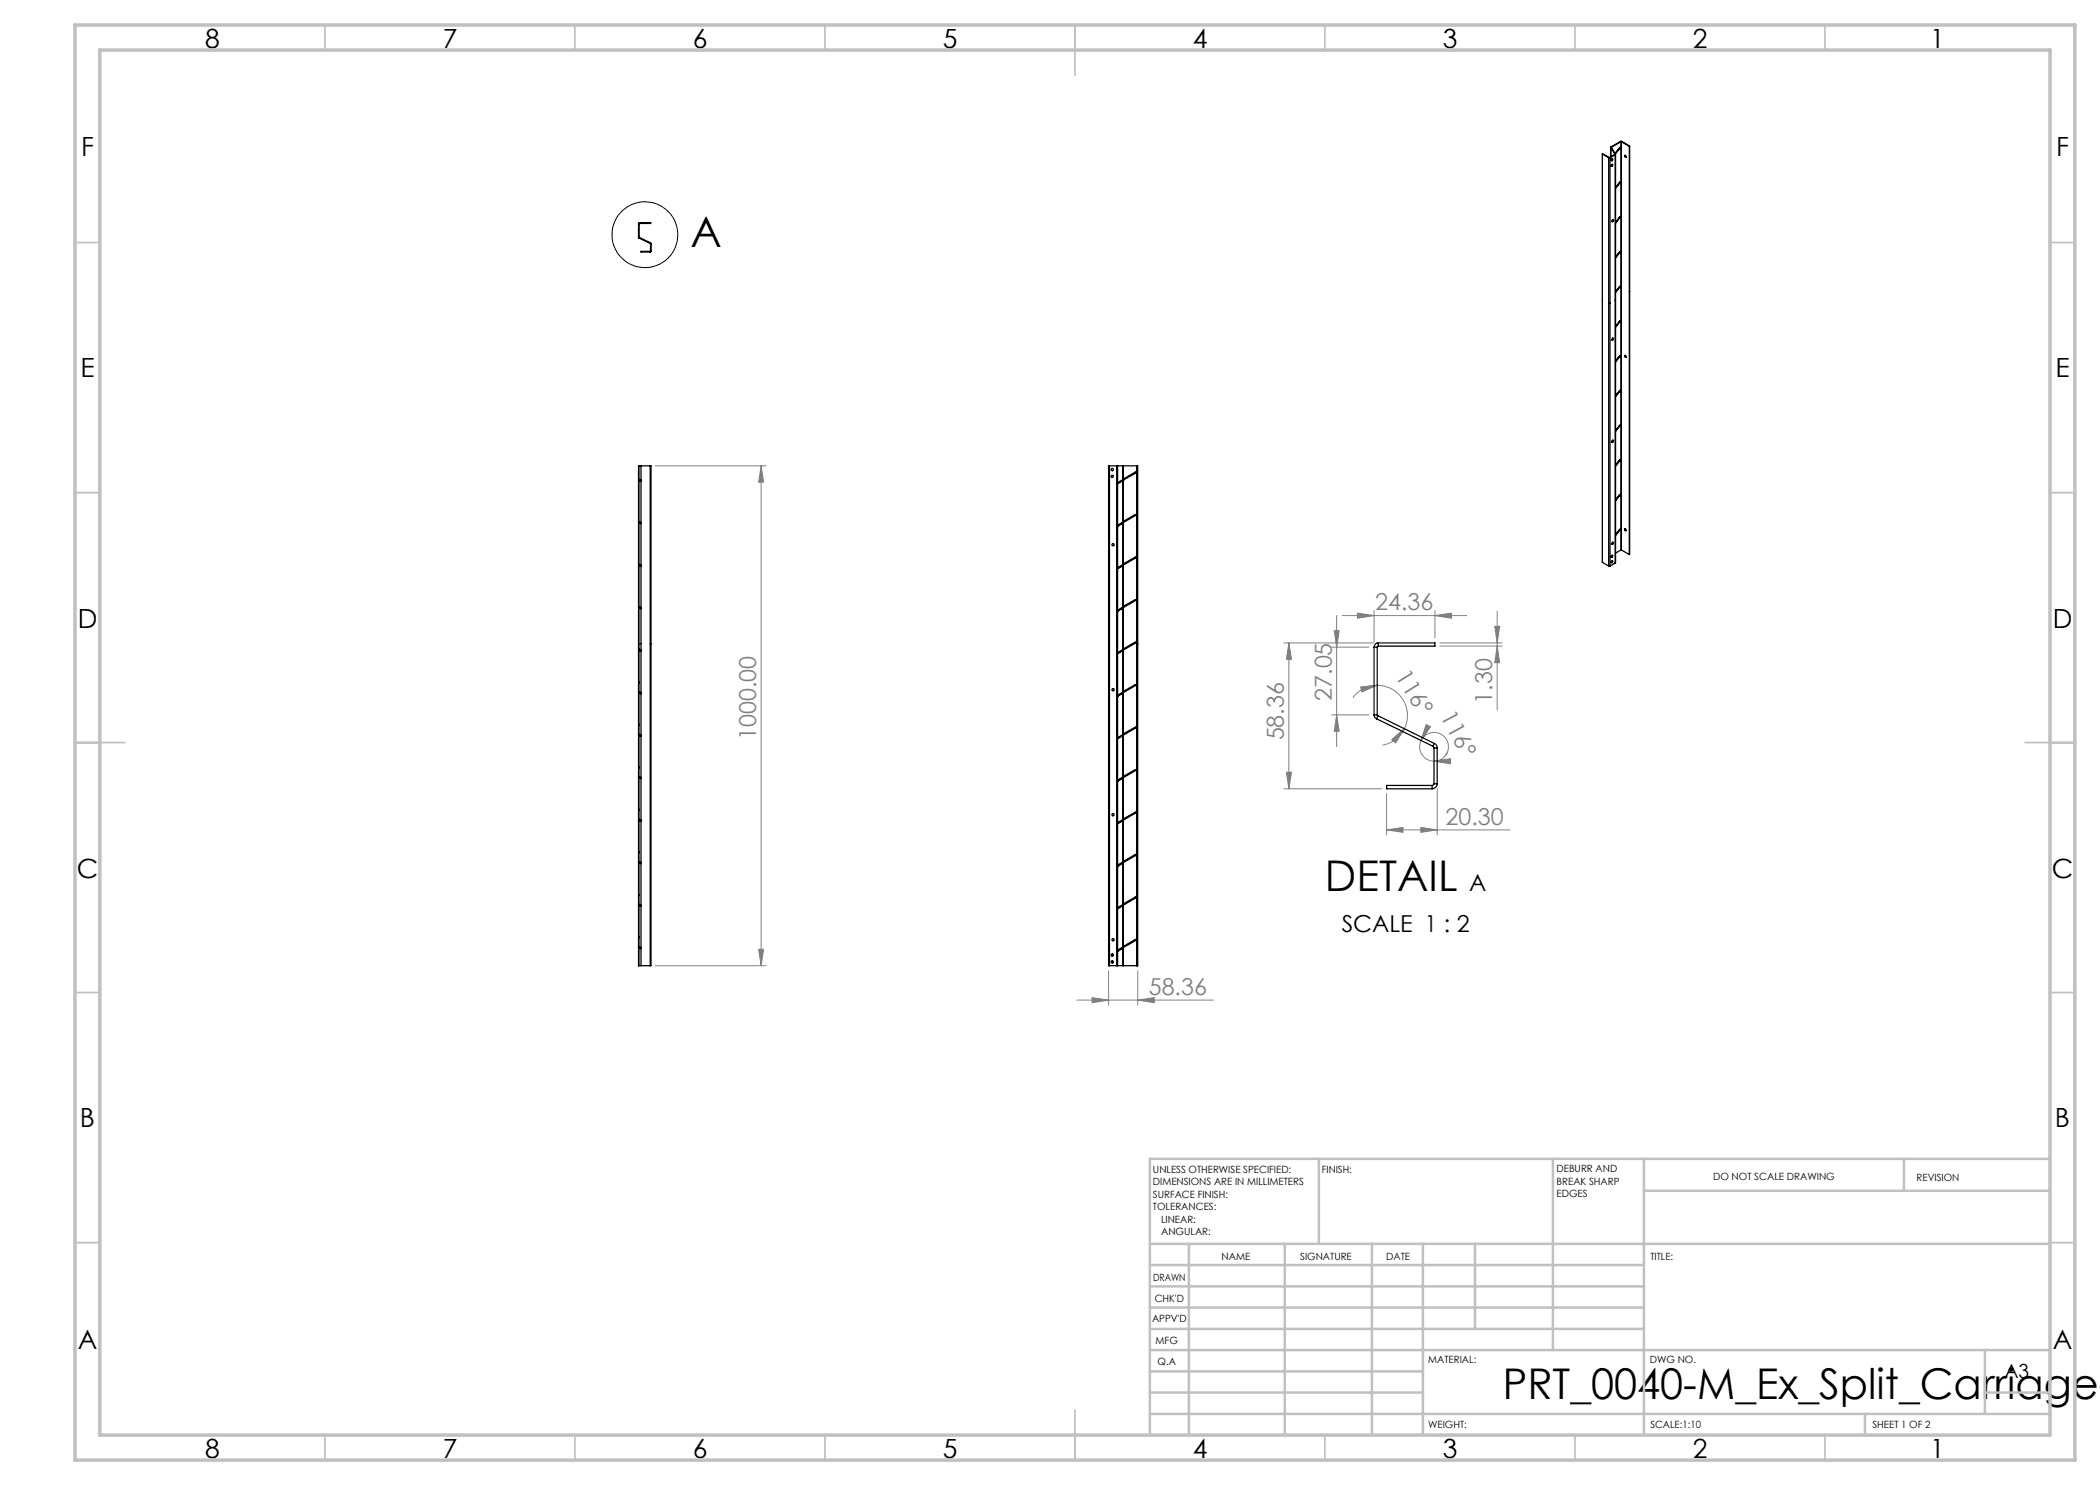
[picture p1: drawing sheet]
<svg xmlns="http://www.w3.org/2000/svg" width="420mm" height="297mm" viewBox="0 0 420 297" stroke-linecap="round" stroke-linejoin="round" font-family="sans-serif">
<circle cx="129" cy="47" r="6.6" fill="none" stroke="#000" stroke-width=".2"/>
<g fill="none" stroke="#808080" stroke-width=".2">
<path d="M131 93.2h22.2M152.2 93.2v99.9M152.2 93.2l.5 3.2h-1zM256.8 128.6h17.9M257.8 128.6v29.2M257.8 128.6l.5 3.3h-1zM266.3 129.4h7.5M266.8 126.1h1l-.5 3.3zM267.3 123.1v26.2M268.5 123.1h24.8M271.5 122.6l3.3 .5-3.3 .5zM272.1 137.4l3.3-.3-3 1.3z"/>
<path d="M274.8 122.1v6.3M275.4 137.1a6 6 0 0 1 5.5 8.6M275.4 137.1a6 6 0 0 0-4.8 2.5M287 123.1l3.3-.5v1zM287 122.1v5.5M288 128.6h12.4M288 129.2h12.4M298.9 125.3h1l-.5 3.3zM299.4 129.2l.5 3.3h-1zM299.4 122.2v19.8M256.8 157.8h19.5M257.3 154.4h1l-.5 3.4z"/>
<path d="M266.3 143h7.5M267.3 143l.5 3.3h-1zM277.3 158.7v8.3M278.3 147.9l2.6-2.2-1.8 2.9zM280.9 145.7a6.1 6.1 0 0 1-4.4 3.3M284.2 148.1a2.93 2.93 0 0 0 2.6 4.2M284.2 148.1a2.89 2.89 0 0 1 4.1-1.2 2.89 2.89 0 0 1 .8 4.2M285.2 144.9l.9 .4-1.9 2.8zM286.8 152.3l3.3-.6v1zM287.4 157.7v9.3M289.4 150.6a2.86 2.86 0 0 1-2.6 1.7M277.3 166l3.3-.5v1z"/>
<path d="M277.3 166h24.7M284.2 165.5l3.2 .5-3.2 .5zM131 193.1h22.2M151.7 189.9h1l-.5 3.2zM218.4 199.5l3.3 .5-3.3 .6zM221.7 194.2v6.8M227.5 194.2v6.8M215.4 200h27.3M227.5 200l3.4-.5v1.1z"/>
</g>
<g fill="none" stroke="#c0c0c0" stroke-width=".35">
<path d="M65 5v5M115 5v5M165 5v5M215 5v10M265 5v5M315 5v5M365 5v5M15 48.5h5M410 48.5h5M15 98.5h5M410 98.5h5M15 148.5h10"/>
<path d="M405 148.5h10M15 198.5h5M410 198.5h5M15 248.5h5M410 248.5h5M65 287v5M115 287v5M165 287v5M215 282v10M265 287v5M315 287v5M365 287v5"/>
</g>
<g fill="none" stroke="#c0c0c0" stroke-width=".5">
<path d="M263.8 231.8v17M310.6 231.8v38.2M328.8 231.8v55.2M328.8 238.2h81.2M380.8 231.8v6.4M410 231.8h-180v55.2M230 248.8h180M230 257.3h98.8M230 253h98.8M237.8 248.8v38.2M257 248.8v38.2M274.4 248.8v38.2"/>
<path d="M284.6 248.8v38.2M295 248.8v17M230 265.8h98.8M230 261.5h98.8M230 278.5h54.6M230 274.3h54.6M230 270h180M397 278.5h13M397 270v12.8M230 282.8h180M373 282.8v4.2"/>
</g>
<path d="M15 5h400v287h-400zM20 10h390v277h-390z" fill="none" stroke="#c0c0c0" stroke-width=".7"/>
<g fill="#808080">
<path d="M285.2 144.9l.9 .4-1.9 2.8zM286.8 152.3l3.3-.6v1z"/>
<path d="M278.3 147.9l2.6-2.2-1.8 2.9zM272.1 137.4l3.3-.3-3 1.3z"/>
<path d="M227.5 200l3.4-.5v1.1zM218.4 199.5l3.3 .5-3.3 .6z"/>
<path d="M271.5 122.6l3.3 .5-3.3 .5zM287 123.1l3.3-.5v1zM277.3 166l3.3-.5v1zM284.2 165.5l3.2 .5-3.2 .5z"/>
<path d="M151.7 189.9h1l-.5 3.2zM152.2 93.2l.5 3.2h-1zM257.3 154.4h1l-.5 3.4zM257.8 128.6l.5 3.3h-1zM267.3 143l.5 3.3h-1zM266.8 126.1h1l-.5 3.3zM299.4 129.2l.5 3.3h-1zM298.9 125.3h1l-.5 3.3z"/>
</g>
<g fill="none" stroke="#000" stroke-width=".25">
<path d="M320.5 30.8v81.7l1.2 .7M320.5 30.8l1.2 .7M320.5 30.8l1.3 .7M321.7 31.5h.3M321.7 31.5v81.7M321.8 31.5h.1M321.8 31.5h-.1M321.9 31.5h.1M322 31.5v81.7M322.1 29.5v1.9M322.2 29.5l.8 1.4M322.2 29.5v1.9"/>
<path d="M322.2 29.4v.1M322.2 29.4l.1 .1M322.3 29.5h.1M322.3 32.1h.1M322.3 29.5h-.1M322.3 29.5l.8 1.3M322.3 32v.1M322.3 31.9l.2-.2 .1 .2-.2 .3zM322.3 33.2l.1 .1M322.3 33.2h.1M322.4 32.9l.2 .1-.3 .3zM322.5 31.7l-.2 .4"/>
<path d="M322.5 32.9l-.2 .3M322.9 30.9l-1 .6M322.9 30.9l.1 .1M323 30.9h-.1M323 30.9h.1M323 31l-1 .5M323 31v81.6M323.1 30.8l-.1 .2M323.1 30.8l-.1 .1M323.1 30.9l-.1 81.7M323.9 36.5h.1M323.9 29.6l-.9 1.1 1-1.2v.2"/>
<path d="M323.9 36.5l-.8 1 .9-1.1v.2M323.9 29.6l.1 .1M323.9 29.6h.1M323.9 36.5l.1 .1M324 29.7l-.9 1.1M324 36.6l-.9 1.1M324.1 28.3h.2M324.1 28.3l-1.9 1.1M324.1 28.3h.1M324.2 28.3h.1M324.2 28.3l-1.9 1.2M324.2 28.3v81.7"/>
<path d="M324.3 28.3l1.6 1M324.3 28.3v81.7M324.3 28.3h.1M324.3 28.3l1.6 .9M325 31.1l.2 .3M325 31.1l-.1 .1M325 31v.1M325.9 29.3v81.6M325.9 29.2v.1M325.9 29.2v81.7M127.7 47.4l.1 .2M127.7 44.7v2.7"/>
<path d="M127.7 44.7h.1M127.7 47.4h.1M127.8 47.6l2.3 1.1M127.8 47.4v.1M127.8 44.7v2.7M127.8 47.5v.1M127.8 47.5l2.3 1.1M127.9 44.6l-.2 .1M127.9 44.7h-.1M127.9 44.6v.1M127.9 44.6h2.2v.1h-2.2M130 50.3v.1"/>
<path d="M130 50.3h-1.8v.1h1.8M130.1 48.7v.1M130.1 48.6l.1 .2M130.1 50.2l-.1 .1M130.1 48.6v.1M130.1 48.8h.1M130.1 50.2h.1M130.1 48.8v1.4M130.2 50.2l-.2 .2M130.2 48.8v1.4M322.4 44.1l.2-.1a.18 .18 0 0 1 0 .2 .18 .18 0 0 1-.2 0zM322.4 44.3h.1"/>
<path d="M322.6 44l-.2 .3M323.9 43.5l-.8 1 .9-1.1v.2M323.9 43.5h.1M323.9 50.4h.1M323.9 57.4h.1M323.9 43.5l.1 .1M323.9 50.4l.1 .1M323.9 50.4l-.8 1M323.9 57.4l-.8 1M324 50.5v-.2l-.9 1.1M324 57.4v-.1l-.9 1M324 57.4l-.9 1.1"/>
<path d="M324 50.5l-.9 1.1M324 43.6l-.9 1.1M325.9 58.3h.1M322.4 68h.1M322.6 67.6l-.2 .4M323.9 64.3h.1M323.9 64.3l-.8 1 .9-1.1v.2M323.9 71.2v.1M323.9 78.2h.1M323.9 64.3l.1 .1M323.9 71.3h.1M323.9 71.3l-.8 .9"/>
<path d="M323.9 78.2l-.8 1M324 71.3v-.2l-.9 1.1M324 78.2v-.1l-.9 1.1M324 78.2l-.9 1.2M324 71.3l-.9 1.1M324 64.4l-.9 1.1M325 71.1l.2 .3M325 71.1h.1M325 71.1l-.1 .1M127.7 95.8l.5 .2M127.8 93.2v99.9M127.8 93.2h2.2"/>
<path d="M127.8 93.2v2.8M127.8 96.1v8.4M127.8 96.1l.4 .1M127.8 96.1h.1M127.8 96h-.1l.1 .1M127.8 96v.1M127.9 95.9v.2M128.2 93.2v99.9M130 93.2h.2v99.9h-.2M130 93.2v99.9M221.9 93.2h-.2v99.9h.2M221.9 93.2h1.4"/>
<path d="M221.9 93.2v99.9M223.3 93.2h.2M223.3 93.2v99.9M223.5 93.2h4v99.9h-4M223.5 93.2v99.9M224.5 96.1h.1M224.5 96.1l-.9 .6M224.6 95.9l-1 .6v.2l1-.6M224.6 93.2v2.7M224.6 96.1v8.3M224.6 95.8v.1M224.6 96l-.1 .1"/>
<path d="M224.6 96v.1M224.6 93.2v2.6M224.6 96v8.3M224.6 95.8l2.5-1.4v.2l-2.5 1.4M224.6 96h.1M227.4 93.2v99.9v-99.9M322.4 88.1l.1 .2M322.4 88.4h.1M322.5 88.1l.1 .1M322.5 88h.1a.18 .18 0 0 1 0 .3 .18 .18 0 0 1-.2 0zM322.6 88l-.2 .4M323.9 85.1h.1"/>
<path d="M323.9 92.1h.1M323.9 92.1l-.8 1 .9-1.2v.2M323.9 99h.1M323.9 85.1l.1 .1M323.9 85.1l-.8 1M323.9 99l.1 .1M323.9 99l-.8 1M324 85.2v-.2l-.9 1.1M324 99.1v-.2l-.9 1.1M324 99.1l-.9 1.1M324 92.1l-.9 1.1M324 85.2l-.9 1.1"/>
<path d="M127.7 104.3l.5 .2M127.7 112.8l.5 .2M127.8 104.6v8.4M127.8 113.1v8.4M127.8 113.1l.4 .1M127.8 104.6l.4 .1M127.8 113.1h.1M127.8 104.6h.1M127.8 104.5h-.1l.1 .1M127.8 113h-.1l.1 .1M127.8 113v.1M127.8 104.5v.1"/>
<path d="M127.9 104.4v.2M127.9 112.9v.2M224.5 113.1h.1M224.5 104.6h.1M224.5 113.1l-.9 .6M224.5 104.6l-.9 .6M224.6 104.4l-1 .6v.2l1-.6M224.6 112.9l-1 .6v.2l1-.6M224.6 104.6v8.3M224.6 113.1v8.3M224.6 104.3v.1M224.6 104.5l-.1 .1"/>
<path d="M224.6 104.5v.1M224.6 113l-.1 .1M224.6 113v.1M224.6 112.8v.1M224.6 104.5v8.3M224.6 113v8.3M224.6 104.3l2.5-1.4v.2l-2.5 1.4M224.6 112.8l2.5-1.4v.2l-2.5 1.4M321.7 113.2h.3M322.3 111.3v.1M322.3 112.5h.1M322.3 111.4h.1"/>
<path d="M322.4 108.8h.1M322.4 111.1l.2 .1-.3 .2zM322.4 108.7v.1M322.5 111.1l-.2 .3M322.5 112.1l-.2 .4M322.6 108.4l-.2 .4M323 112.6l-1 .6M323.9 105.9v.1M323.9 106h.1M323.9 106l-.8 1M324 106v-.2l-.9 1.1M324 106l-.9 1.1"/>
<path d="M324.2 110h.1M324.2 110l-1.1 .6M324.3 110l1.6 .9M324.9 105.9l.2-.1 .1 .3M324.9 105.9l.2 .3 .1-.1M325 105.8l.2 .3M325 105.8h.1M325 105.8l-.1 .1M127.7 138.3l.5 .2M127.7 121.3l.5 .2M127.7 129.8l.5 .2M127.8 121.6v8.4"/>
<path d="M127.8 130.1v8.4M127.8 138.6v8.4M127.8 138.6l.4 .1M127.8 130.1l.4 .1M127.8 121.6l.4 .1M127.8 138.6h.1M127.8 130.1h.1M127.8 121.6h.1M127.8 138.5v.1M127.8 130v.1M127.8 121.5v.1M127.9 121.4v.2"/>
<path d="M127.9 129.9v.2M127.9 138.4v.2M224.5 138.6h.1M224.5 130.1h.1M224.5 121.6h.1M224.5 138.6l-.9 .6M224.5 130.1l-.9 .6M224.5 121.6l-.9 .6M224.6 121.4l-1 .6v.2l1-.6M224.6 129.9l-1 .6v.2l1-.6M224.6 138.4l-1 .6v.2l1-.6M224.6 121.6v8.3"/>
<path d="M224.6 130.1v8.3M224.6 138.6v8.3M224.6 138.5l-.1 .1M224.6 138.5v.1M224.6 130l-.1 .1M224.6 130v.1M224.6 121.5l-.1 .1M224.6 121.5v.1M224.6 138.3v.1M224.6 129.8v.1M224.6 121.3v.1M224.6 121.5v8.3"/>
<path d="M224.6 130v8.3M224.6 138.5v8.3M224.6 121.3l2.5-1.4v.2l-2.5 1.4M224.6 129.8l2.5-1.4v.2l-2.5 1.4M224.6 138.3l2.5-1.4v.2l-2.5 1.4M227.4 128.8h.1M274.8 129.4h.6M274.8 129.4v13.6M275.4 129.4v13.6M275.7 128.6a.84 .84 0 0 0-.9 .8M275.7 129.2l-.3 .2M275.7 128.6v.6"/>
<path d="M275.7 128.6h11.3v.6h-11.3M127.7 155.3l.5 .2M127.7 146.8l.5 .2M127.8 147.1v8.4M127.8 155.6v8.4M127.8 155.6l.4 .1-.4-.1M127.8 147.1l.4 .1M127.8 155.6h.1M127.8 147.1h.1M127.8 147v.1M127.8 155.5v.1M127.9 146.9v.2"/>
<path d="M127.9 155.4v.2M224.5 155.6h.1M224.5 147.1h.1M224.5 155.6l-.9 .6M224.5 147.1l-.9 .6M224.6 146.9l-1 .6v.2l1-.6M224.6 155.4l-1 .6v.2l1-.6M224.6 147.1v8.3M224.6 155.6v8.3M224.6 155.5l-.1 .1M224.6 155.5v.1M224.6 147l-.1 .1"/>
<path d="M224.6 147v.1M224.6 146.8v.1M224.6 155.3v.1M224.6 147v8.3M224.6 155.5v8.3M224.6 146.8l2.5-1.4v.2l-2.5 1.4M224.6 155.3l2.5-1.4v.2l-2.5 1.4M274.8 143a.75 .75 0 0 0 .5 .8M274.8 143h.6M275.3 143.8l11.3 5.5M275.4 143l.2 .2M275.6 143.2l-.3 .6"/>
<path d="M275.6 143.2l11.3 5.5M286.4 157.1v.7M286.4 157.1h-9.1v.7h9.1M286.6 149.3l.2 .3M286.8 156.7l-.1 .3-.3 .1M286.8 149.6h.6M286.8 156.7h.6M286.8 149.6v7.1M286.9 148.7a.91 .91 0 0 1 .5 .9M286.9 148.7l-.3 .6M287.4 156.7a1.02 1.02 0 0 1-1 1.1M287.4 149.6v7.1"/>
<path d="M127.7 163.8l.5 .2M127.7 172.3l.5 .2M127.8 164.1v8.4M127.8 172.6v8.4M127.8 172.6l.4 .1-.4-.1M127.8 164.1l.4 .1-.4-.1M127.8 172.6h.1M127.8 164.1h.1M127.8 172.5v.1M127.8 164v.1M127.9 163.9v.2M127.9 172.4v.2"/>
<path d="M224.5 172.6h.1M224.5 164.1h.1M224.5 172.6l-.9 .6M224.5 164.1l-.9 .6M224.6 163.9l-1 .6v.2l1-.6M224.6 172.4l-1 .6v.2l1-.6M224.6 164.1v8.3M224.6 172.6v8.3M224.6 164l-.1 .1M224.6 164v.1M224.6 172.5l-.1 .1M224.6 172.5v.1"/>
<path d="M224.6 172.3v.1M224.6 163.8v.1M224.6 164v8.3M224.6 172.5v8.3M224.6 163.8l2.5-1.4v.2l-2.5 1.4M224.6 172.3l2.5-1.4v.2l-2.5 1.4M127.7 189.3l.5 .2M127.7 180.8l.5 .2M127.8 193.1h2.2M127.8 181.1v8.4M127.8 189.6v3.5M127.8 189.6l.4 .1-.4-.1"/>
<path d="M127.8 181.1l.4 .1-.4-.1M127.8 189.6h.1M127.8 181.1h.1M127.8 189.5h-.1l.1 .1M127.8 181v.1M127.8 189.5v.1M127.9 180.9v.2M127.9 189.4v.2M221.9 193.1h1.4M223.3 193.1h.2M224.5 189.6h.1M224.5 181.1h.1"/>
<path d="M224.5 189.6l-.9 .6M224.5 181.1l-.9 .6M224.6 180.9l-1 .6v.2l1-.6M224.6 189.4l-1 .6v.2l1-.6M224.6 181.1v8.3M224.6 189.5v3.6v-3.5M224.6 189.5v.1M224.6 181l-.1 .1M224.6 181v.1M224.6 189.5l-.1 .1M224.6 180.8v.1M224.6 189.3v.1"/>
<path d="M224.6 181v8.3M224.6 180.8l2.5-1.4v.2l-2.5 1.4M224.6 189.3l2.5-1.4v.2l-2.5 1.4"/>
<circle cx="325" cy="31.3" r=".18"/>
<circle cx="322.6" cy="67.8" r=".19"/>
<circle cx="325" cy="71.3" r=".18"/>
<circle cx="222.5" cy="93.9" r=".23"/>
<circle cx="222.5" cy="95.3" r=".23"/>
<circle cx="222.6" cy="108.9" r=".21"/>
<circle cx="322.5" cy="112.4" r=".18"/>
<circle cx="322.6" cy="108.6" r=".18"/>
<circle cx="222.6" cy="137.9" r=".21"/>
<circle cx="222.6" cy="162.9" r=".22"/>
<circle cx="222.5" cy="192.4" r=".22"/>
<circle cx="222.5" cy="191" r=".23"/>
<circle cx="222.6" cy="187.9" r=".22"/>
</g>
<g font-size="8.5">
<text x="138.1" y="49.3">A</text>
<text x="265" y="178.2">DETAIL</text>
<text x="300.5" y="279.7">PRT_0040-M_Ex_Split_Carriage-</text>
</g>
<g font-size="5.3">
<text x="41" y="9.5">8</text>
<text x="88.5" y="9.5">7</text>
<text x="138.5" y="9.5">6</text>
<text x="188.5" y="9.5">5</text>
<text x="238.5" y="9.5">4</text>
<text x="288.5" y="9.5">3</text>
<text x="338.5" y="9.5">2</text>
<text x="386" y="9.5">1</text>
<text x="16.2" y="31.3">F</text>
<text x="411.2" y="31.3">F</text>
<text x="16.1" y="75.5">E</text>
<text x="411.1" y="75.5">E</text>
<text x="15.5" y="125.5">D</text>
<text x="410.5" y="125.5">D</text>
<text x="15.4" y="175.5">C</text>
<text x="410.4" y="175.5">C</text>
<text x="16" y="225.5">B</text>
<text x="411" y="225.5">B</text>
<text x="15.5" y="269.8">A</text>
<text x="410.5" y="269.8">A</text>
<text x="41" y="291.5">8</text>
<text x="88.5" y="291.5">7</text>
<text x="138.5" y="291.5">6</text>
<text x="188.5" y="291.5">5</text>
<text x="238.5" y="291.5">4</text>
<text x="288.5" y="291.5">3</text>
<text x="338.5" y="291.5">2</text>
<text x="386" y="291.5">1</text>
</g>
<g font-size="4.7" fill="#808080">
<text x="275.1" y="122.1">24.36</text>
<text x="278.9" y="135.3" transform="rotate(58 278.9 135.3)">116°</text>
<text x="266.3" y="140.2" transform="rotate(-90 266.3 140.2)">27.05</text>
<text x="288" y="143.3" transform="rotate(62 288 143.3)">116°</text>
<text x="298.4" y="140.7" transform="rotate(-90 298.4 140.7)">1.30</text>
<text x="151.2" y="148" transform="rotate(-90 151.2 148)">1000.00</text>
<text x="256.8" y="148.1" transform="rotate(-90 256.8 148.1)">58.36</text>
<text x="289.1" y="164.9">20.30</text>
<text x="229.7" y="199">58.36</text>
</g>
<g font-size="4.7">
<text x="293.9" y="178.2">A</text>
<text x="268.3" y="186.4">SCALE 1 : 2</text>
</g>
<text font-size="3.9" x="400.9" y="275.5">A3</text>
<g font-size="2">
<text x="230.6" y="234.6">UNLESS OTHERWISE SPECIFIED:</text>
<text x="230.6" y="237.1">DIMENSIONS ARE IN MILLIMETERS</text>
<text x="230.6" y="239.6">SURFACE FINISH:</text>
<text x="264.4" y="234.6">FINISH:</text>
<text x="311.3" y="234.5">DEBURR AND</text>
<text x="311.3" y="237">BREAK SHARP</text>
<text x="311.3" y="239.5">EDGES</text>
<text x="342.6" y="236">DO NOT SCALE DRAWING</text>
<text x="383.3" y="236.2">REVISION</text>
<text x="230.6" y="242.1">TOLERANCES:</text>
<text x="232.2" y="244.6">LINEAR:</text>
<text x="232.2" y="247.1">ANGULAR:</text>
<text x="244.3" y="252">NAME</text>
<text x="260" y="251.9">SIGNATURE</text>
<text x="277.2" y="251.9">DATE</text>
<text x="330.1" y="251.9">TITLE:</text>
<text x="230.6" y="256.1">DRAWN</text>
<text x="230.9" y="260.3">CHK'D</text>
<text x="230.4" y="264.4">APPV'D</text>
<text x="231.1" y="268.8">MFG</text>
<text x="231.5" y="273">Q.A</text>
<text x="285.6" y="272.5">MATERIAL:</text>
<text x="330" y="272.5">DWG NO.</text>
<text x="285.6" y="285.5">WEIGHT:</text>
<text x="330.1" y="285.6">SCALE:1:10</text>
<text x="374.5" y="285.6">SHEET 1 OF 2</text>
</g>
</svg>
